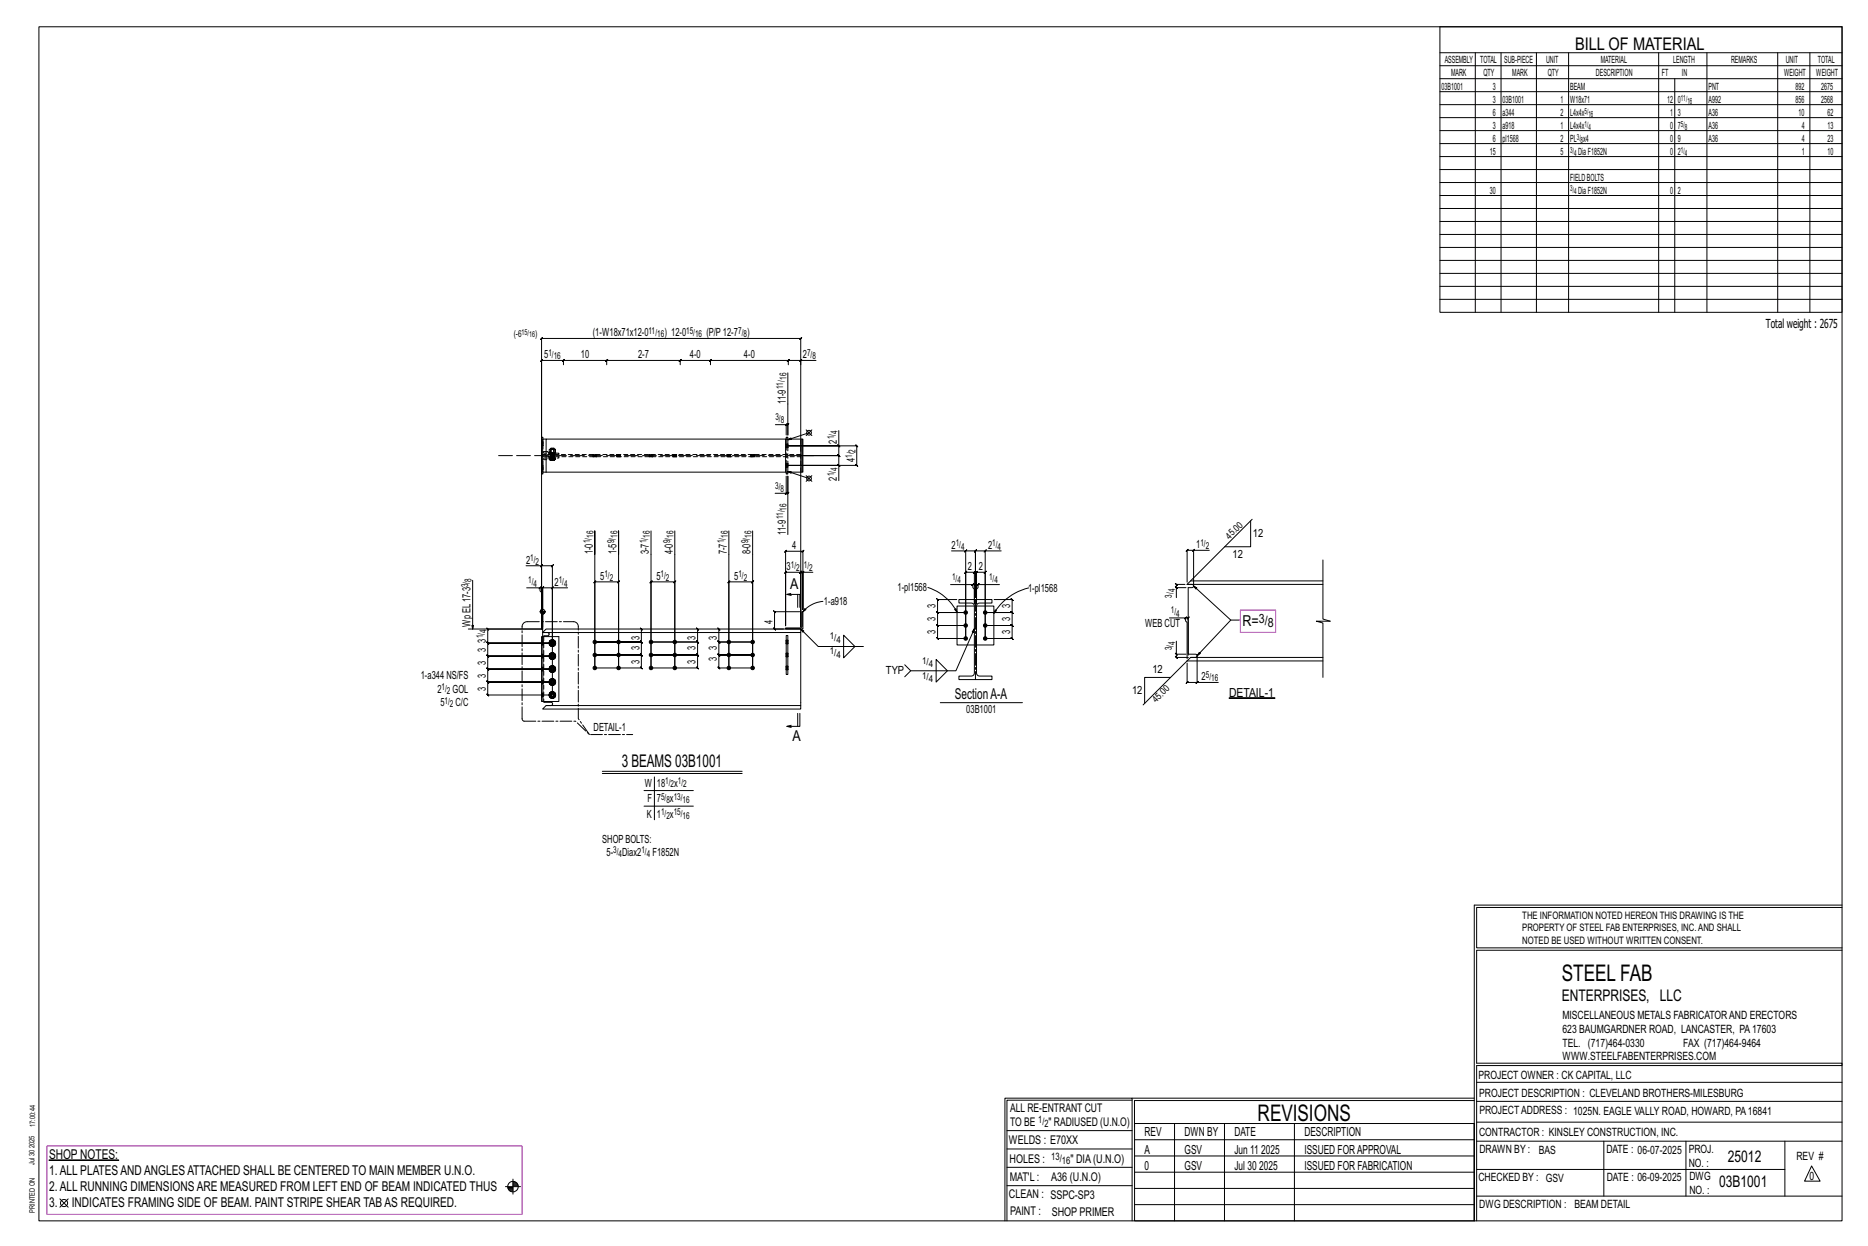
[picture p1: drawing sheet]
<svg xmlns="http://www.w3.org/2000/svg" width="914mm" height="610mm" viewBox="0 0 914 610" stroke-linecap="round" stroke-linejoin="round" font-family="sans-serif">
<g fill="#000" stroke="#000" stroke-width=".49">
<path d="M602 341l22 1zM24 568h34z"/>
<circle cx="473" cy="300" r=".9"/>
<circle cx="482" cy="300" r=".9"/>
<circle cx="291" cy="314" r=".9"/>
<circle cx="303" cy="314" r=".9"/>
<circle cx="319" cy="314" r=".9"/>
<circle cx="330" cy="314" r=".9"/>
<circle cx="357" cy="314" r=".9"/>
<circle cx="368" cy="314" r=".9"/>
<circle cx="473" cy="312" r=".9"/>
<circle cx="473" cy="306" r=".9"/>
<circle cx="482" cy="306" r=".9"/>
<circle cx="482" cy="312" r=".9"/>
<circle cx="291" cy="320" r=".9"/>
<circle cx="291" cy="327" r=".9"/>
<circle cx="303" cy="320" r=".9"/>
<circle cx="303" cy="327" r=".9"/>
<circle cx="319" cy="327" r=".9"/>
<circle cx="319" cy="320" r=".9"/>
<circle cx="330" cy="327" r=".9"/>
<circle cx="330" cy="320" r=".9"/>
<circle cx="357" cy="327" r=".9"/>
<circle cx="357" cy="320" r=".9"/>
<circle cx="368" cy="320" r=".9"/>
<circle cx="368" cy="327" r=".9"/>
</g>
<g fill="none" stroke="#000" stroke-width=".49">
<path d="M19 13h883v584h-883zM705 13h197v140h-197zM705 26h197M705 32h197M705 39h197M722 26v127M735 26v127M752 26v127M768 26v127M812 26v127M820 39v114M836 26v127"/>
<path d="M870 26v127M886 26v127M705 45h197M705 51h197M705 58h197M705 64h197M705 70h197M705 77h197M705 83h197M705 89h197M705 96h197M705 102h197"/>
<path d="M705 108h197M705 115h197M705 121h197M705 127h197M705 134h197M705 140h197M705 146h197M275 177l1-1zM276 178v-2l-1 1 1-1h-11h1l-1 1v-1v49M276 176h21l-1 1 1-1v2M297 176h36l-1 1 1-1v2M297 176l-1 1z"/>
<path d="M333 176h15l-1 1 1-1v2M333 176l-1 1zM348 176h38l-1 1 1-1v2M348 176l-1 1zM386 176l-1 1 1-1h6M392 176l-1 1zM399 176h-7v2M386 182v31v-5v-1l-1 1h1h-1M265 216h.1M265 218h.1M266 215v-1h-1v8h1M266 216h.1"/>
<path d="M266 218h.1M267 215h-1v16h1M380 208h5v5M384 208l1-1zM385 215h-118v16M385 219h.1M385 217h.1M385 215v-1h1v1M386 219h.1M386 217h.1M392 215h1v16h-1zM392 215h-7v16"/>
<path d="M395 210l2 3M396 212l-10 3M397 210l-2 3M410 218l1 1zM411 211v7h-25h33l1 1-1-1v10v-1l1 1h-1h-34h26v7M411 218v5l-1-1 1 1h-19h19l-1-1 1 1v5M265 228h.1M265 230h.1M266 223h-1v9h1v-1M266 228h.1M266 230h.1M267 231h125"/>
<path d="M269 221l3 1zM269 224v1zM269 221v-1h1v1M269 225h.1M269 224v1M269 224h1v1h-1M270 222h.1M270 223h.1M270 224h.1M270 225h1M270 225l1-1v1M271 224h-1v1"/>
<path d="M271 221v-1h-1v-1l2 1v1M271 222h.1M271 223h.1M271 224h.1M271 224l1 1M272 224v1M272 225h-1M290 222h.1M290 223h.1M292 222h.1M292 223h.1M302 222h.1"/>
<path d="M302 223h.1M304 222h.1M304 223h.1M318 222h.1M318 223h.1M320 222h.1M320 223h.1M329 222h.1M329 223h.1M331 222h.1M331 223h.1M356 222h.1"/>
<path d="M356 223h.1M358 222h.1M358 223h.1M368 222h.1M368 223h.1M369 222h.1M369 223h.1M385 227h.1M385 229h.1M385 231v1h1v-1M385 233v8h-6M386 231l10 3"/>
<path d="M386 227h.1M386 229h.1M395 233l2 3M397 233l-2 3M410 227l1 1zM319 260v67M330 260v67v-42l1-1-1 1h-11v-1l-1 1h1v42M357 260v67v-42h-1l1-1v1h11l1-1-1 1v42M368 260v67h-16l-1-1 1 1v-7v1l-1-1h1h16h-16v1l-1-1h1v-6v1l-1-1h1h16h-16v1l-1-1h1v-6l-1-1 1 1M385 241h1l-1 1 1-1v-8v29M385 241l-1 1zM612 255v13h-13"/>
<path d="M613 254l-30 30M258 277h7v31v-18l-1-1v-1h-6M265 277l1-1zM265 277h5l1-1-1 1v63h-31v1l-1-1h1v-6l-1-1 1 1h31h-31l-1-1 1 1v-7v1l-1-1h1h31h-31v1l-1-1h1v-6l-1-1 1 1h31h-31l-1-1 1 1v-6l-1-1 1 1h31h-31l-1-1 1 1v-7l-1-1 1 1h26M291 271v-11v67M303 271v-11v67v-42v-1l-1 1h1h-12l1-1-1 1v42M393 280h-1v-1l-1 1h1v27M394 279l-1 1zM398 280h-5v18v-28l1-1-1 1h-8v-1l-1 1h1v36v-26h-1l1-1v1h7h-1l1-1v1v27M466 270h7v42M472 270l1-1zM473 270h4l1-1-1 1v22"/>
<path d="M482 270l1-1zM482 270h-5l1-1-1 1v22M490 270h-8v42M584 269h1l-1 1zM584 269h-3h1l-1 1v-1v16M592 269h-8v17M648 274v29l3 1h-7l4 1v26M231 284v24M264 288l1-1zM264 299h3M264 288h14M265 299h.1"/>
<path d="M265 298v1M266 298v9M266 299v1M267 299v1M270 288l1-1zM270 288v27M387 290l-2 1M387 291h-2h7v6M390 291v6M391 299h-12l1 1-1-1v9v-1l1 1h-1h5M394 298h1l-2 1zM403 294a14 14 0 0 0-10 5"/>
<path d="M454 287a24 24 0 0 1 14 13M465 286h11v2h1v7v-15v-1l-1 1h1h-4v-1l-1 1h1v32h-14v1l-1-1h1v-6v1l-1-1h1h14h-14v1l-1-1h1v-6l-1-1 1 1h14h-14l-1-1 1 1v-7v1l-1-1h1h9M467 298h1v2zM469 293h17v2h-7h-1v2v33l1 1h7v1h-17v-1h7l1-1v-1v-33l-1-1h-7zM476 287l1-1zM476 286h1v1l1-1h-1v6M477 297h-9v19h9M478 297h9v19h-9M478 287l1-1zM479 286h-2h1l-1 1v-1v6M487 298l1 1-1 1zM489 286h-10v2h-1v7v-15l1-1-1 1h4l1-1-1 1v32h13l1 1-1-1v-6l1 1-1-1h-13h13l1 1-1-1v-6h1l-1-1v1h-13h13h1l-1-1v1v-7l1 1-1-1h-8"/>
<path d="M504 288a28 28 0 0 0-17 12M575 287l1 1zM580 286h-4l-1-1 1 1v2M581 288h-5v4M581 286h2a.8 .8 0 0 1 1 1 .8 .8 0 0 1-1 1h-1v32h3l1 1v1h-3M584 287l18 16M648 284h-65l-2 2h67M229 308h36M265 314h.1M265 315h.1M265 311h1v32h-1zM266 308v-20h-1l1-1-1 1 1-1v1v27"/>
<path d="M266 309h2a.8 .8 0 0 1 1 1 .8 .8 0 0 1-1 1h-2M266 311h8v32h-8M266 314h.1M266 315h.1M267 308h125v1h-126zM269 315h.1M269 314v1M269 316h1M269 314v1v1v-1M270 315v1M270 320h-1M270 313l-1 1"/>
<path d="M270 316h1M270 319v1M270 320h1M270 313v1M270 314l1-1v1M271 314l1 1M271 320h-1M271 313l-1 1M271 315v1h-1M271 315h1l-1 1M271 315v1M271 320h1l-1 1"/>
<path d="M271 314h1h-1M272 314v1M314 308l-1-1 1 1v6h-1l1 1v-1h-23h23h-1l1 1v-1v6h-1l1 1v-1h-23h23h-1l1 1v-1v7l-1-1 1 1h-23M341 308v-1l1 1h-1v6l1 1-1-1h-22h22l1 1-1-1v6l1 1-1-1h-22h22l1 1-1-1v7v-1l1 1h-1h-22M385 307h7v-8h1v9h-8zM385 313h.1M385 315h.1M385 320h.1M385 311h1v19h-1zM386 313h.1M386 315h.1M386 320h.1"/>
<path d="M392 307v-141v-1l-1 1h1h-127l1-1-1 1v142M392 308l9 8h22M392 309v36M413 311l5 5-5 6zM477 308l-9 20h-22l-3-3M572 302h8v2l1 1v17M575 320l1 1zM576 314v6h5M580 303l1-1zM580 302h2l-1 1 1-1v19M607 303h-5l-16 18M265 339h.1"/>
<path d="M265 333h.1M265 335h.1M265 326h.1M265 328h.1M265 320h.1M265 322h.1M266 339h.1M266 333h.1M266 335h.1M266 326h.1M266 328h.1M266 320h.1"/>
<path d="M266 322h.1M269 334h.1M269 327h.1M269 321h.1M269 339v1M269 333v1M269 320v1M269 335h1M269 328l1 1M269 322h1M269 327v1M269 321v1"/>
<path d="M269 340v-1v1v1v-1M269 333v1v1v-1M269 327v-1v1v1M269 321v-1v1v1v-1M270 334v1M270 328v1M270 322h.1M270 339h-1M270 332l-1 1M270 326h-1M270 335h1M270 328l1 1"/>
<path d="M270 322h1M270 339h.1M270 339h1M270 332v1M270 333l1-1v1M270 326v1M270 326h1v1M271 339l1 1v1M271 333l1 1M271 326l1 1v1M271 320l1 1v1M271 339h-1"/>
<path d="M271 332l-1 1M271 326h-1M271 334v1h-1M271 328v1l-1-1M271 322h-1M271 334h1l-1 1M271 328h1h-1M271 321l1 1h-1M271 334v1M271 327v1M271 321v1M271 339h1l-1 1"/>
<path d="M271 333h1h-1M271 326l1 1h-1M272 339v1M272 333v1M272 327h.1M272 320v1M385 321h.1M385 326h.1M385 328h.1M386 321h.1M386 326h.1M386 328h.1"/>
<path d="M446 328l-3 3M458 323l6 5-6 6zM573 331h-13v13M576 320v2l-1-1 1 1h6M581 324v10l1-1-1 1h5M581 323l-21 22M581 323h67M586 334v-1l-1 1zM586 321v13h10M648 322h-65l-2 1M265 341h.1M266 341h.1"/>
<path d="M266 343l4 1v1h-3M267 345h125v2h-126zM269 340h.1M269 341h1M269 340v1M270 341v1M270 341h1M271 341h-1M271 340l1 1h-1M271 340v1M387 355h-2M390 349v6"/>
<path d="M392 349v6h-7l2 1M460 344h40M295 377h68M295 378h68M315 387h24M315 394h24M320 380v21M722 443v154M722 443h180M902 444h-179v20h179M902 465h-179v55h179v1h-179v76M554 538h-61v59"/>
<path d="M554 537h168M722 538h-167v13M723 539h179M723 530h179M493 553h61M555 550h167v47h-167zM555 558h167M575 550v47M599 550v47M634 550v47M723 549h179M723 558h179"/>
<path d="M785 558v27M825 558v27M874 558v27M251 577v7M251 579h2M251 580h3M251 578h2M493 571h61M493 562h61M555 573h167M555 566h167M723 572h151"/>
<path d="M887 570l4 8h-8zM29 587l4 4M33 587l-4 4M247 581h8M249 581h2M249 582h2M250 583h1M492 597v-60h62v60M493 580h61M555 589h167M555 581h167M723 585h179"/>
<circle cx="396" cy="212" r="1.2"/>
<circle cx="396" cy="234" r="1.2"/>
<circle cx="266" cy="299" r="1.2"/>
<circle cx="31" cy="589" r="1.8"/>
<circle cx="251" cy="581" r="2.6"/>
</g>
<path d="M607 298h18v11h-18zM23 561h233v33h-233z" fill="none" stroke="#f0f" stroke-width=".5"/>
<g fill="none" stroke="#000" stroke-width=".49" stroke-dasharray="2 1.4">
<path d="M265 217h1zM265 217h1M265 216h1M265 216h.1M265 218h.1M265 218h1M265 217l1 1M266 216h-1M266 216h.1M266 217h.1M270 220v-1M270 220h1"/>
<path d="M270 220h.1M270 219h1M271 220h.1M271 219v1M271 220v1zM385 218h1zM385 219h.1M385 218h.1M385 215v7h1v-7M385 219h1M386 217h-1M386 218h-1"/>
<path d="M386 219h-1M386 219h.1M386 217h.1M386 218l-1-1M265 228l1 1zM265 228h1M265 228h.1M265 230h.1M265 229l1 1M265 229h1M265 230h1M266 225h2l1-2"/>
<path d="M266 222h.1M266 231v-7h8v-1M266 228h-1M266 228h.1M266 229h.1M266 223h.1M268 221h-2M268 221h.1M268 222h1v2M268 223h-2v-1h1M269 223h123M269 222l-1-1"/>
<path d="M269 224v1zM269 225h.1M269 221h1h-1v-1h1v1v-1v1h1h-1M269 224v1M269 224h1M269 225h1M270 222h.1M270 222v1M270 223v1M270 223h.1M270 222v2v-2M270 224h.1"/>
<path d="M270 225h.1M270 222h-1l1-1M270 222h1M270 221h1M270 223v-1M270 224v1zM270 225h1M270 222v1zM270 223l1-1M270 223l1 1zM270 225v-1l1 1M270 224l1 1"/>
<path d="M271 223v-1M271 223v1M271 222h.1M271 225h.1M271 224h.1M271 222h1M271 221h1M271 221h1h-1v-1h1v1M271 222v2v-2M271 223h.1M271 224v-1M271 224l1 1h-1z"/>
<path d="M272 222h.1M272 221v1M272 225h-1zM272 225h.1M272 224v1M274 222l-8-1v-6M290 222h.1M290 222v1M290 223h.1M291 223v-1M291 222v1zM291 223l1-1"/>
<path d="M291 222h.1M292 223v-1M292 223h.1M302 222h.1M302 222v1M302 223h.1M302 223v-1M302 222l1 1zM303 223v-1M303 222h.1M303 223l1-1M304 223v-1"/>
<path d="M304 223h.1M318 222h.1M318 222v1M318 223h.1M318 223v-1M318 222l1 1zM319 223v-1M319 222h.1M319 223l1-1M320 223v-1M320 223h-1M329 222h1"/>
<path d="M329 222v1M330 223h-1M330 223v-1M330 222v1zM330 223l1-1M330 222h1M331 223v-1M331 223h.1M356 222h.1M356 222v1M356 223h.1M356 223v-1"/>
<path d="M356 222l1 1zM357 223v-1M357 222h.1M357 223l1-1M358 223v-1M358 223h.1M368 222h.1M368 222v1M368 223h.1M368 223v-1M368 222v1zM368 223l1-1"/>
<path d="M368 222h1M369 223v-1M369 223h.1M385 227l1 1zM385 227h1M385 227h.1M385 229v-1M385 228l1 1M385 228h1M385 229h1M386 231v-8h-1v8M386 227h-1"/>
<path d="M386 227h.1M386 228h.1M392 231v-16M392 222h-125M265 314l1 1zM265 314h1M265 314h.1M265 315h.1M265 315h1M266 314h-1M266 314h.1M266 315h.1"/>
<path d="M266 311v32M269 315h.1M269 315l1-2-1 2 1 1-1-1M269 314v1zM269 315v1zM269 314v1M269 320h.1M269 320h1zM269 314h.1M269 316h1zM269 314l1-1zM269 320h1"/>
<path d="M269 316h1M269 314l1-1M269 315l1 1M269 314h1M270 315h.1M270 320h1zM270 316h1zM270 313h1zM270 314h-1v1v-1v1v1v-1v1l1-1M270 314v1zM270 314h.1M270 320v-1z"/>
<path d="M270 316h.1M270 313h.1M270 319v1v-1v1M270 319l1 1-1-1 1 1zM270 319l1 1zM270 313v1M270 316h1M270 315h1zM270 314h1zM270 313h1h-1h1v1zM271 316v-1M271 315h.1"/>
<path d="M271 314h.1M271 320h.1M271 316h.1M271 313v1zM271 313v1M271 320h1zM271 316h1zM271 313l1 1zM271 314v1zM271 320l1 1zM271 313l1 2zM271 315h1l-1 1"/>
<path d="M271 314h1h-1M271 320l1 2M271 314l1 1M272 320h.1M272 314h.1M272 314v1zM272 314v1M272 315v1zM272 315l-1 1zM272 315h.1M385 314h1zM385 314h1"/>
<path d="M385 313h1M385 313h.1M385 315h.1M385 315h1M385 314l1 1M385 320h1M385 320h.1M386 313h-1M386 320h-1M386 313h.1M386 314h.1M386 320h.1"/>
<path d="M265 340h1zM265 340h1M265 339h1M265 339h.1M265 333l1 1zM265 333h1M265 333h.1M265 335v-1M265 334l1 1M265 334h1M265 327h1zM265 327h1"/>
<path d="M265 327v-1M265 328h.1M265 328h1M265 327l1 1M265 321h1zM265 321h1M265 320h1M265 320h.1M265 322h.1M265 322h1M265 321l1 1M265 335h1"/>
<path d="M266 339h-1M266 333h-1M266 326h-1M266 320h-1M266 339h.1M266 333h.1M266 334h.1M266 326v1M266 327v1M266 320h.1M266 321h.1M269 334h.1"/>
<path d="M269 327v1zM269 321v1zM269 334l1-2-1 2 1 1-1-1M269 327l1-1-1 1 1 2-1-2M269 321l1-1-1 1 1 1-1-1M269 339v1zM269 333v1zM269 334v1zM269 327h.1M269 328h.1M269 320v1zM269 322h.1"/>
<path d="M269 339v1M269 333v1M269 328v-1M269 322v-1M269 320v1M269 339h.1M269 339h1zM269 333h.1M269 335h1zM269 333l1-1zM269 326v1zM269 328l1 1z"/>
<path d="M269 326h1zM269 322h1zM269 339h1M269 335h1M269 333l1-1M269 328l1 1M269 326h1M269 322h1M269 340l1-1M269 334l1 1M269 333h1M269 328h1"/>
<path d="M269 327l1-1M269 321l1 1M269 321l1-1M270 334h.1M270 327v1zM270 321h.1M270 339h1zM270 335h1zM270 332h1zM270 329h1zM270 326h1zM270 322h1z"/>
<path d="M270 339h-1v1v-1v2h1M270 333h-1v1v-1v1v1v-1v1l1-1M270 327l-1-1v1v1h1M270 320h-1v1v-1v2h1M270 340h.1M270 340v-1zM270 333v1zM270 333h.1M270 327h.1M270 328h.1M270 321v1zM270 321v-1z"/>
<path d="M270 339v-1zM270 335h.1M270 332h.1M270 329h.1M270 326h.1M270 322v1zM270 339h.1M270 328v1zM270 322h.1M270 320h.1M270 339h1h-1h1zM270 338l1 1z"/>
<path d="M270 332v1M270 335h1M270 334h1zM270 333h1zM270 332h1h-1h1v1zM270 329h1M270 328l1 1M270 328h1zM270 327h1zM270 326h1h-1h1zM270 323l1-1zM270 322h1"/>
<path d="M271 339v1zM271 339h.1M271 335v-1M271 334h.1M271 333h.1M271 328h.1M271 327h.1M271 326v1M271 322h.1M271 322v-1zM271 320v1zM271 335h.1"/>
<path d="M271 332v1zM271 332v1M271 329v-1zM271 329v-1M271 326h.1M271 339h1zM271 335h1zM271 332l1 1zM271 329l1-1zM271 326h1zM271 322h1zM271 340h.1"/>
<path d="M271 333v1zM271 321h.1M271 339l1 1zM271 332l1 2zM271 326l1 1zM271 327v1zM271 340l1-1h-1M271 334h1l-1 1M271 333h1h-1M271 328h1h-1M271 327h1l-1-1M271 321l1 1h-1"/>
<path d="M271 321l1-1h-1M271 339l1 2M271 333l1 1M271 328v-1M271 326v1l1 1M271 322v-1M272 339h.1M272 333h.1M272 326v1zM272 339v1zM272 339v1M272 333v1z"/>
<path d="M272 333v1M272 327h.1M272 320v1zM272 320v1M272 334v1zM272 328h.1M272 322h.1M272 334l-1 1zM272 327l-1 2zM272 321l-1 1zM272 334h.1M272 327v1z"/>
<path d="M272 321v1zM385 320h1zM385 321h.1M385 321h1M385 320l1 1M385 326l1 1zM385 326h1M385 326h.1M385 328h.1M385 327l1 1M385 327h1M385 328h1"/>
<path d="M386 326h-1M386 320v1M386 326h.1M386 327h.1M265 341h.1M265 341h1M265 340l1 1M266 340h.1M269 340v1zM269 340l1-1-1 1 1 1-1-1M269 341h.1M269 341v-1"/>
<path d="M269 341h1zM269 341h1M269 340l1 1M270 341h1zM270 340v1zM270 341v1zM270 341v1v-1v1v-1zM270 341h.1M270 342l1-1zM270 342l1-1M270 341h1M271 341h.1"/>
<path d="M271 341v-1zM271 341h1zM271 340l1 1h-1M271 341v-1M272 341h.1M272 340l-1 1zM272 340v1z"/>
</g>
<path d="M244 223h154" fill="none" stroke="#000" stroke-width=".49" stroke-dasharray="6.8 1 0 1"/>
<path d="M477 293v39M258 304l-2 1v2M258 304h23M283 307l-1-2-1-1M256 352v-45M256 352l1 1M257 353h25l7 6h21M289 359l-6-7v-45" fill="none" stroke="#000" stroke-width=".49" stroke-dasharray="5.8 1 1 1"/>
<g font-size="11.2">
<text x="764" y="480">STEEL FAB</text>
<text x="616" y="548">REVISIONS</text>
</g>
<g font-size="8.6">
<text x="771" y="24">BILL OF MATERIAL</text>
<text x="304" y="375">3 BEAMS 03B1001</text>
</g>
<g font-size="7.9">
<text x="765" y="490">ENTERPRISES, LLC</text>
<text x="846" y="569">25012</text>
<text x="842" y="581">03B1001</text>
</g>
<g font-size="7.3">
<text x="387" y="288">A</text>
<text x="608" y="306">R=</text>
<text x="467" y="342">SectionA-A</text>
<text x="388" y="363">A</text>
</g>
<g font-size="6.6">
<text x="24" y="567">SHOP NOTES:</text>
<text x="24" y="575">1.ALL PLATESANDANGLESATTACHED SHALL BE CENTERED TO MAIN MEMBER U.N.O.</text>
<text x="24" y="583">2.ALL RUNNING DIMENSIONSARE MEASURED FROM LEFT END OF BEAM INDICATED THUS</text>
<text x="24" y="591">3.</text>
<text x="35" y="591">INDICATES FRAMING SIDE OF BEAM. PAINT STRIPE SHEAR TABAS REQUIRED.</text>
</g>
<g font-size="6.2">
<text x="616" y="305">3/</text>
<text x="621" y="307">8</text>
</g>
<g font-size="6.1">
<text x="864" y="161">Total weight : 2675</text>
<text x="602" y="341">DETAIL-1</text>
<text x="560" y="556">REV</text>
<text x="580" y="556">DWN BY</text>
<text x="604" y="556">DATE</text>
<text x="639" y="556">DESCRIPTION</text>
<text x="560" y="564">A</text>
<text x="580" y="564">GSV</text>
<text x="604" y="564">Jun 11</text>
<text x="617" y="564">2025</text>
<text x="639" y="564">ISSUED FORAPPROVAL</text>
<text x="560" y="572">0</text>
<text x="580" y="572">GSV</text>
<text x="604" y="572">Jul 30</text>
<text x="616" y="572">2025</text>
<text x="639" y="572">ISSUED FOR FABRICATION</text>
</g>
<g font-size="5.9">
<text x="494" y="560">WELDS : E70XX</text>
<text x="494" y="569">HOLES :</text>
<text x="524" y="569">&quot; DIA(U.N.O)</text>
<text x="494" y="578">MAT'L :</text>
<text x="515" y="578">A36 (U.N.O)</text>
<text x="494" y="586">CLEAN : SSPC-SP3</text>
<text x="495" y="595">PAINT :</text>
<text x="515" y="595">SHOP PRIMER</text>
</g>
<g font-size="5.8">
<text x="494" y="544">ALL RE-ENTRANT CUT</text>
<text x="494" y="551">TO BE</text>
<text x="513" y="551">&quot; RADIUSED (U.N.O)</text>
</g>
<g font-size="5.6">
<text x="765" y="499">MISCELLANEOUS METALS FABRICATORAND ERECTORS</text>
<text x="765" y="505">623 BAUMGARDNER ROAD, LANCASTER, PA17603</text>
<text x="765" y="512">TEL. (717)464-0330</text>
<text x="824" y="512">FAX (717)464-9464</text>
<text x="765" y="519">WWW.STEELFABENTERPRISES.COM</text>
<text x="724" y="528">PROJECT OWNER : CK CAPITAL, LLC</text>
<text x="724" y="537">PROJECT DESCRIPTION : CLEVELAND BROTHERS-MILESBURG</text>
<text x="724" y="545">PROJECTADDRESS : 1025N. EAGLE VALLY ROAD, HOWARD, PA16841</text>
<text x="724" y="556">CONTRACTOR : KINSLEY CONSTRUCTION, INC.</text>
<text x="724" y="564">DRAWN BY :</text>
<text x="753" y="564">BAS</text>
<text x="786" y="564">DATE : 06-07-2025</text>
<text x="827" y="564">PROJ.</text>
<text x="879" y="568">REV #</text>
<text x="827" y="571">NO. :</text>
<text x="724" y="578">CHECKED BY : GSV</text>
<text x="787" y="578">DATE : 06-09-2025</text>
<text x="827" y="578">DWG</text>
<text x="886" y="578">0</text>
<text x="827" y="584">NO. :</text>
<text x="724" y="591">DWG DESCRIPTION : BEAM DETAIL</text>
</g>
<g font-size="5.5">
<text x="290" y="165">(1-W18x71x12-0</text>
<text x="325" y="165">) 12-0</text>
<text x="346" y="165">(P/P12-7</text>
<text x="366" y="165">)</text>
<text x="266" y="175">5</text>
<text x="284" y="175">10</text>
<text x="312" y="175">2-7</text>
<text x="338" y="175">4-0</text>
<text x="364" y="175">4-0</text>
<text x="393" y="175">2</text>
<text x="385" y="198" transform="rotate(-90 385 198)">11-9</text>
<text x="410" y="217" transform="rotate(-90 410 217)">2</text>
<text x="418" y="226" transform="rotate(-90 418 226)">4</text>
<text x="410" y="235" transform="rotate(-90 410 235)">2</text>
<text x="385" y="262" transform="rotate(-90 385 262)">11-9</text>
<text x="613" y="263">12</text>
<text x="388" y="269">4</text>
<text x="466" y="269">2</text>
<text x="484" y="269">2</text>
<text x="586" y="268">1</text>
<text x="258" y="276">2</text>
<text x="290" y="271" transform="rotate(-90 290 271)">1-0</text>
<text x="302" y="271" transform="rotate(-90 302 271)">1-5</text>
<text x="318" y="271" transform="rotate(-90 318 271)">3-7</text>
<text x="329" y="271" transform="rotate(-90 329 271)">4-0</text>
<text x="356" y="271" transform="rotate(-90 356 271)">7-7</text>
<text x="367" y="271" transform="rotate(-90 367 271)">8-0</text>
<text x="603" y="273">12</text>
<text x="385" y="279">3</text>
<text x="474" y="279">2</text>
<text x="479" y="279">2</text>
<text x="271" y="287">2</text>
<text x="294" y="284">5</text>
<text x="321" y="284">5</text>
<text x="359" y="284">5</text>
<text x="439" y="289">1-pl1568</text>
<text x="503" y="289">1-pl1568</text>
<text x="403" y="296">1-a918</text>
<text x="458" y="298" transform="rotate(-90 458 298)">3</text>
<text x="494" y="298" transform="rotate(-90 494 298)">3</text>
<text x="378" y="305" transform="rotate(-90 378 305)">4</text>
<text x="458" y="304" transform="rotate(-90 458 304)">3</text>
<text x="494" y="304" transform="rotate(-90 494 304)">3</text>
<text x="230" y="307" transform="rotate(-90 230 307)">Wp EL17-3</text>
<text x="458" y="310" transform="rotate(-90 458 310)">3</text>
<text x="494" y="310" transform="rotate(-90 494 310)">3</text>
<text x="561" y="307">WEB CUT</text>
<text x="238" y="314" transform="rotate(-90 238 314)">3</text>
<text x="313" y="313" transform="rotate(-90 313 313)">3</text>
<text x="340" y="313" transform="rotate(-90 340 313)">3</text>
<text x="351" y="318" transform="rotate(-90 351 318)">3</text>
<text x="351" y="313" transform="rotate(-90 351 313)">3</text>
<text x="238" y="319" transform="rotate(-90 238 319)">3</text>
<text x="313" y="318" transform="rotate(-90 313 318)">3</text>
<text x="340" y="318" transform="rotate(-90 340 318)">3</text>
<text x="351" y="324" transform="rotate(-90 351 324)">3</text>
<text x="238" y="325" transform="rotate(-90 238 325)">3</text>
<text x="313" y="325" transform="rotate(-90 313 325)">3</text>
<text x="340" y="325" transform="rotate(-90 340 325)">3</text>
<text x="434" y="330">TYP</text>
<text x="564" y="329">12</text>
<text x="206" y="332">1-a344 NS/FS</text>
<text x="238" y="332" transform="rotate(-90 238 332)">3</text>
<text x="588" y="333">2</text>
<text x="214" y="339">2</text>
<text x="222" y="339">GOL</text>
<text x="238" y="338" transform="rotate(-90 238 338)">3</text>
<text x="554" y="340">12</text>
<text x="216" y="345">5</text>
<text x="223" y="345">C/C</text>
<text x="473" y="349">03B1001</text>
<text x="291" y="357">DETAIL-1</text>
<text x="316" y="385">W</text>
<text x="322" y="385">18</text>
<text x="330" y="385">x</text>
<text x="317" y="392">F</text>
<text x="322" y="392">7</text>
<text x="328" y="392">x</text>
<text x="317" y="400">K</text>
<text x="322" y="400">1</text>
<text x="328" y="400">x</text>
<text x="295" y="412">SHOPBOLTS:</text>
<text x="297" y="419">5-</text>
<text x="305" y="419">Diax2</text>
<text x="319" y="419">F1852N</text>
</g>
<g font-size="5">
<text x="745" y="450">THE INFORMATION NOTED HEREON THIS DRAWING IS THE</text>
<text x="745" y="456">PROPERTY OF STEEL FAB ENTERPRISES, INC.AND SHALL</text>
<text x="745" y="462">NOTED BE USED WITHOUT WRITTEN CONSENT.</text>
<text x="508" y="550">1/</text>
<text x="511" y="551">2</text>
<text x="515" y="568">13/</text>
<text x="520" y="570">16</text>
</g>
<g font-size="4.9">
<text x="707" y="31">ASSEMBLY</text>
<text x="725" y="31">TOTAL</text>
<text x="736" y="31">SUB-PIECE</text>
<text x="757" y="31">UNIT</text>
<text x="784" y="31">MATERIAL</text>
<text x="819" y="31">LENGTH</text>
<text x="847" y="31">REMARKS</text>
<text x="874" y="31">UNIT</text>
<text x="890" y="31">TOTAL</text>
<text x="710" y="37">MARK</text>
<text x="726" y="37">QTY</text>
<text x="740" y="37">MARK</text>
<text x="758" y="37">QTY</text>
<text x="781" y="37">DESCRIPTION</text>
<text x="814" y="37">FT</text>
<text x="823" y="37">IN</text>
<text x="873" y="37">WEIGHT</text>
<text x="889" y="37">WEIGHT</text>
<text x="706" y="44">03B1001</text>
<text x="731" y="44">3</text>
<text x="769" y="44">BEAM</text>
<text x="836" y="44">PNT</text>
<text x="879" y="44">892</text>
<text x="891" y="44">2675</text>
<text x="731" y="50">3</text>
<text x="736" y="50">03B1001</text>
<text x="764" y="50">1</text>
<text x="769" y="50">W18x71</text>
<text x="816" y="50">12</text>
<text x="821" y="50">0</text>
<text x="836" y="50">A992</text>
<text x="879" y="50">856</text>
<text x="891" y="50">2568</text>
<text x="731" y="57">6</text>
<text x="736" y="57">a344</text>
<text x="764" y="57">2</text>
<text x="769" y="57">L4x4x</text>
<text x="818" y="57">1</text>
<text x="821" y="57">3</text>
<text x="836" y="57">A36</text>
<text x="880" y="57">10</text>
<text x="895" y="57">62</text>
<text x="731" y="63">3</text>
<text x="736" y="63">a918</text>
<text x="764" y="63">1</text>
<text x="769" y="63">L4x4x</text>
<text x="818" y="63">0</text>
<text x="821" y="63">7</text>
<text x="836" y="63">A36</text>
<text x="882" y="63">4</text>
<text x="895" y="63">13</text>
<text x="731" y="69">6</text>
<text x="736" y="69">pl1568</text>
<text x="764" y="69">2</text>
<text x="769" y="69">PL x4</text>
<text x="818" y="69">0</text>
<text x="821" y="69">9</text>
<text x="836" y="69">A36</text>
<text x="882" y="69">4</text>
<text x="895" y="69">23</text>
<text x="729" y="76">15</text>
<text x="764" y="76">5</text>
<text x="772" y="76">DiaF1852N</text>
<text x="818" y="76">0</text>
<text x="821" y="76">2</text>
<text x="882" y="76">1</text>
<text x="895" y="76">10</text>
<text x="769" y="88">FIELDBOLTS</text>
<text x="729" y="95">30</text>
<text x="772" y="95">DiaF1852N</text>
<text x="818" y="95">0</text>
<text x="821" y="95">2</text>
</g>
<g font-size="4.7">
<text x="251" y="165">(-6</text>
<text x="262" y="165">)</text>
<text x="317" y="163">11/</text>
<text x="322" y="165">16</text>
<text x="336" y="163">15/</text>
<text x="340" y="165">16</text>
<text x="361" y="163">7/</text>
<text x="364" y="165">8</text>
<text x="268" y="174">1/</text>
<text x="271" y="176">16</text>
<text x="395" y="174">7/</text>
<text x="398" y="176">8</text>
<text x="385" y="186" transform="rotate(-90 385 186)">16</text>
<text x="383" y="190" transform="rotate(-90 383 190)">11/</text>
<text x="380" y="206">3/</text>
<text x="382" y="207">8</text>
<text x="408" y="215" transform="rotate(-90 408 215)">1/</text>
<text x="410" y="212" transform="rotate(-90 410 212)">4</text>
<text x="419" y="221" transform="rotate(-90 419 221)">2</text>
<text x="417" y="224" transform="rotate(-90 417 224)">1/</text>
<text x="408" y="233" transform="rotate(-90 408 233)">1/</text>
<text x="410" y="230" transform="rotate(-90 410 230)">4</text>
<text x="379" y="239">3/</text>
<text x="382" y="241">8</text>
<text x="385" y="250" transform="rotate(-90 385 250)">16</text>
<text x="383" y="254" transform="rotate(-90 383 254)">11/</text>
<text x="291" y="263" transform="rotate(-90 291 263)">16</text>
<text x="302" y="263" transform="rotate(-90 302 263)">16</text>
<text x="318" y="263" transform="rotate(-90 318 263)">16</text>
<text x="330" y="263" transform="rotate(-90 330 263)">16</text>
<text x="356" y="263" transform="rotate(-90 356 263)">16</text>
<text x="368" y="263" transform="rotate(-90 368 263)">16</text>
<text x="289" y="266" transform="rotate(-90 289 266)">1/</text>
<text x="301" y="266" transform="rotate(-90 301 266)">9/</text>
<text x="316" y="266" transform="rotate(-90 316 266)">1/</text>
<text x="328" y="266" transform="rotate(-90 328 266)">9/</text>
<text x="355" y="266" transform="rotate(-90 355 266)">1/</text>
<text x="366" y="266" transform="rotate(-90 366 266)">9/</text>
<text x="468" y="267">1/</text>
<text x="470" y="269">4</text>
<text x="486" y="267">1/</text>
<text x="488" y="269">4</text>
<text x="588" y="267">1/</text>
<text x="590" y="269">2</text>
<text x="602" y="264" transform="rotate(-45 602 264)">45.0</text>
<text x="260" y="275">1/</text>
<text x="262" y="276">2</text>
<text x="387" y="278">1/</text>
<text x="390" y="279">2</text>
<text x="394" y="278">1/</text>
<text x="396" y="279">2</text>
<text x="229" y="287" transform="rotate(-90 229 287)">3/</text>
<text x="231" y="285" transform="rotate(-90 231 285)">8</text>
<text x="259" y="285">1/</text>
<text x="261" y="287">4</text>
<text x="274" y="285">1/</text>
<text x="276" y="287">4</text>
<text x="296" y="282">1/</text>
<text x="298" y="284">2</text>
<text x="323" y="282">1/</text>
<text x="326" y="284">2</text>
<text x="361" y="282">1/</text>
<text x="364" y="284">2</text>
<text x="466" y="284">1/</text>
<text x="469" y="285">4</text>
<text x="484" y="284">1/</text>
<text x="487" y="285">4</text>
<text x="574" y="292" transform="rotate(-90 574 292)">3/</text>
<text x="575" y="290" transform="rotate(-90 575 290)">4</text>
<text x="573" y="300">1/</text>
<text x="576" y="302">4</text>
<text x="238" y="310" transform="rotate(-90 238 310)">4</text>
<text x="237" y="312" transform="rotate(-90 237 312)">1/</text>
<text x="406" y="313">1/</text>
<text x="409" y="314">4</text>
<text x="575" y="315" transform="rotate(-90 575 315)">4</text>
<text x="406" y="320">1/</text>
<text x="409" y="322">4</text>
<text x="574" y="318" transform="rotate(-90 574 318)">3/</text>
<text x="451" y="325">1/</text>
<text x="455" y="326">4</text>
<text x="451" y="332">1/</text>
<text x="455" y="334">4</text>
<text x="590" y="332">5/</text>
<text x="593" y="333">16</text>
<text x="216" y="338">1/</text>
<text x="219" y="339">2</text>
<text x="218" y="344">1/</text>
<text x="220" y="346">2</text>
<text x="566" y="344" transform="rotate(-45 566 344)">45.0</text>
<text x="326" y="384">1/</text>
<text x="332" y="384">1/</text>
<text x="328" y="385">2</text>
<text x="334" y="385">2</text>
<text x="324" y="391">5/</text>
<text x="326" y="393">8</text>
<text x="330" y="391">13/</text>
<text x="334" y="393">16</text>
<text x="324" y="399">1/</text>
<text x="326" y="400">2</text>
<text x="330" y="399">15/</text>
<text x="334" y="400">16</text>
<text x="300" y="417">3/</text>
<text x="303" y="419">4</text>
<text x="314" y="417">1/</text>
<text x="317" y="419">4</text>
</g>
<g font-size="4.2">
<text x="823" y="49">11/</text>
<text x="826" y="51">16</text>
<text x="776" y="56">5/</text>
<text x="778" y="57">16</text>
<text x="776" y="62">1/</text>
<text x="778" y="63">4</text>
<text x="823" y="62">5/</text>
<text x="825" y="63">8</text>
<text x="772" y="68">3/</text>
<text x="774" y="70">8</text>
<text x="769" y="75">3/</text>
<text x="770" y="76">4</text>
<text x="823" y="75">1/</text>
<text x="825" y="76">4</text>
<text x="769" y="94">3/</text>
<text x="770" y="95">4</text>
</g>
<g font-size="4">
<text x="255" y="164">15/</text>
<text x="259" y="165">16</text>
</g>
<g font-size="3.7">
<text x="17" y="551" transform="rotate(-90 17 551)">17:00:44</text>
<text x="17" y="562" transform="rotate(-90 17 562)">2025</text>
<text x="17" y="570" transform="rotate(-90 17 570)">Jul 30</text>
<text x="17" y="593" transform="rotate(-90 17 593)">PRINTED ON</text>
</g>
</svg>
